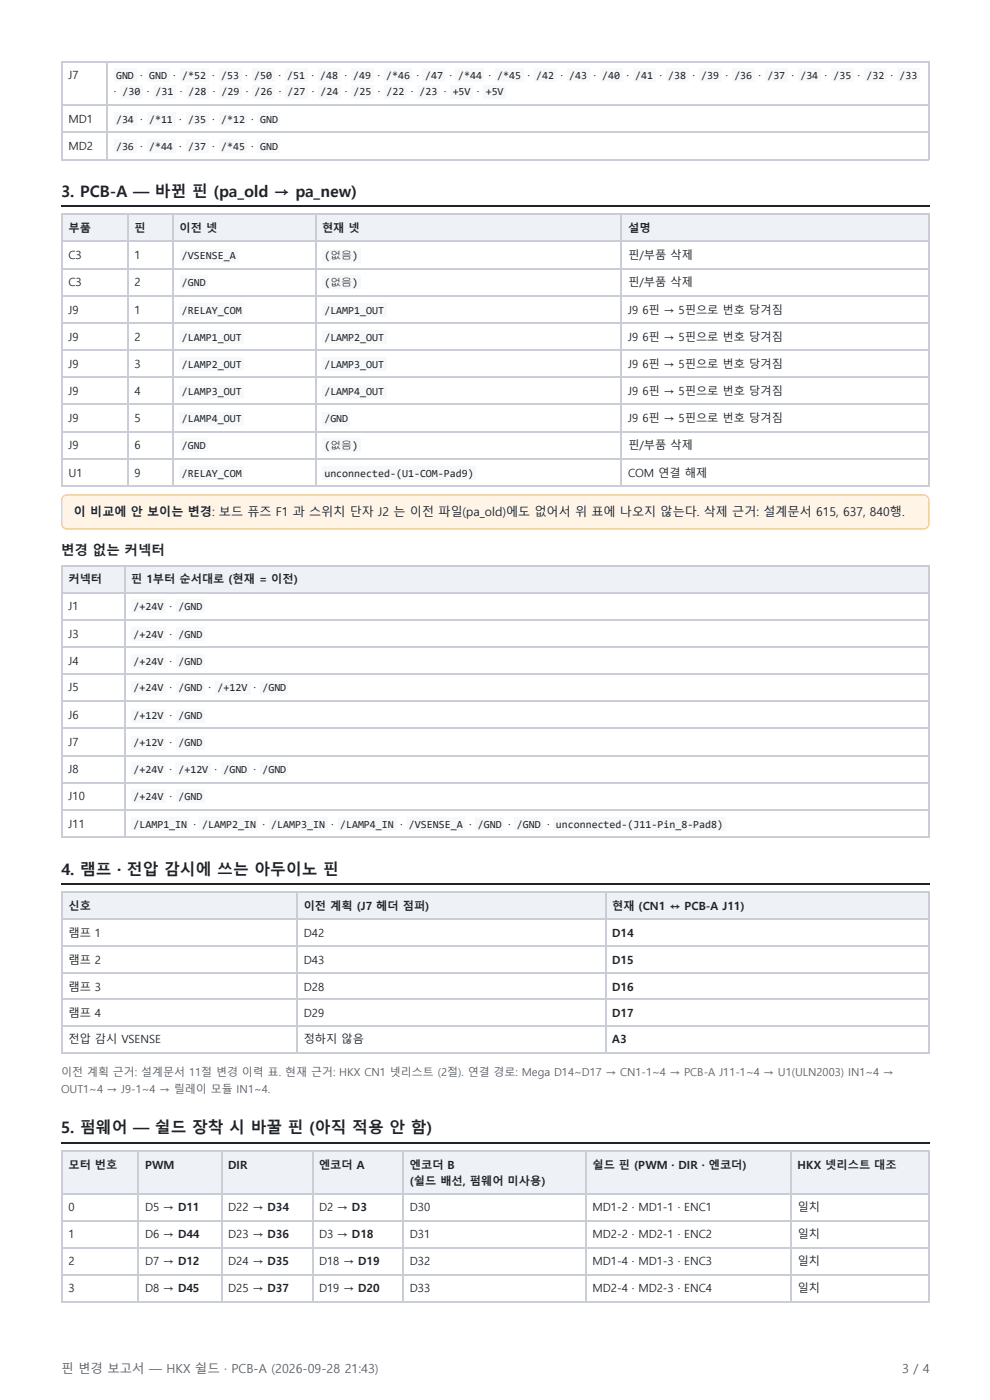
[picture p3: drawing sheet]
<svg xmlns="http://www.w3.org/2000/svg" width="210mm" height="297mm" viewBox="0 0 210 297" stroke-linecap="round" stroke-linejoin="round" font-family="sans-serif">
<path d="M13 13.1h184M13.1 13v21M22.7 13v21M13 22.3h184M13 28h184M13 33.9h184" fill="none" stroke="#c9ced6" stroke-width=".22"/>
<path d="M196.9 13v21" fill="none" stroke="#c9ced6" stroke-width=".21"/>
<path d="M13 43.7h184" fill="none" stroke="#1f2328" stroke-width=".22"/>
<g fill="#eef1f5">
<path d="M13.2 45.6h13.8v5.7h-13.8z"/>
<path d="M27 45.6h9.6v5.7h-9.6z"/>
<path d="M36.6 45.6h30.2v5.7h-30.2z"/>
<path d="M66.8 45.6h65v5.7h-65z"/>
<path d="M131.8 45.6h65.2v5.7h-65.2z"/>
</g>
<g fill="none" stroke="#c9ced6" stroke-width=".22">
<path d="M13 45.5h184M13 51.2h184M13 57.1h184M13.1 45.4v57.7M27.1 45.4v57.7M36.7 45.4v57.7M66.9 45.4v57.7M131.7 45.4v57.7M13 62.8h184M13 68.4h184M13 74.4h184M13 80h184"/>
<path d="M13 85.7h184M13 91.6h184M13 97.3h184M13 103h184"/>
</g>
<path d="M196.9 45.4v57.7" fill="none" stroke="#c9ced6" stroke-width=".21"/>
<path d="M13.4 105.3l.8-.3h181.6l.7 .2 .4 .8v5.1l-.3 .8-.8 .3h-181.6l-.7-.2-.4-.8v-5.1z" fill="#fff4e5"/>
<path d="M13.4 105.3l.8-.3h181.6l.7 .2 .4 .8v5.1l-.3 .8-.8 .3h-181.6l-.7-.2-.4-.8v-5.1z" fill="none" stroke="#e8b86a" stroke-width=".22"/>
<g fill="#eef1f5">
<path d="M13.2 120h13.1v5.7h-13.1z"/>
<path d="M26.3 120h170.7v5.7h-170.7z"/>
</g>
<g fill="none" stroke="#c9ced6" stroke-width=".22">
<path d="M13.1 120v57.8M26.4 120v57.8M13 120.1h184M13 125.8h184M13 131.5h184M13 137.2h184M13 143.1h184M13 148.8h184M13 154.5h184M13 160.4h184M13 166.1h184M13 171.8h184"/>
<path d="M13 177.7h184"/>
</g>
<path d="M196.9 120v57.8" fill="none" stroke="#c9ced6" stroke-width=".21"/>
<path d="M13 187.5h184" fill="none" stroke="#1f2328" stroke-width=".22"/>
<g fill="#eef1f5">
<path d="M13.2 189.4h49.7v5.7h-49.7z"/>
<path d="M62.9 189.4h65.4v5.7h-65.4z"/>
<path d="M128.3 189.4h68.7v5.7h-68.7z"/>
</g>
<path d="M13 189.3h184M13 195h184M13.1 189.2v34.3M63 189.2v34.3M128.4 189.2v34.3M13 200.6h184M13 206.3h184M13 212h184M13 217.7h184M13 223.4h184" fill="none" stroke="#c9ced6" stroke-width=".22"/>
<path d="M196.9 189.2v34.3" fill="none" stroke="#c9ced6" stroke-width=".21"/>
<path d="M13 242.5h184" fill="none" stroke="#1f2328" stroke-width=".22"/>
<g fill="#eef1f5">
<path d="M13.2 244.3h16.2v9h-16.2z"/>
<path d="M29.4 244.3h17.5v9h-17.5z"/>
<path d="M46.9 244.3h19.3v9h-19.3z"/>
<path d="M66.2 244.3h19.2v9h-19.2z"/>
<path d="M85.4 244.3h38.8v9h-38.8z"/>
<path d="M124.2 244.3h43.5v9h-43.5z"/>
<path d="M167.7 244.3h29.3v9h-29.3z"/>
</g>
<g fill="none" stroke="#c9ced6" stroke-width=".22">
<path d="M13 244.2h184M13 253.4h184M13 259.1h184M13.1 244.1v32.2M29.3 244.1v32.2M47 244.1v32.2M66.3 244.1v32.2M85.5 244.1v32.2M124.3 244.1v32.2M167.6 244.1v32.2M13 264.8h184M13 270.5h184"/>
<path d="M13 276.2h184"/>
</g>
<path d="M196.9 244.1v32.2" fill="none" stroke="#c9ced6" stroke-width=".21"/>
<g fill="#f6f8fa">
<path d="M24.1 14.5h4.8v2.8h-4.8z"/>
<path d="M31.1 14.5h4.8v2.8h-4.8z"/>
<path d="M38.1 14.5h6.2v2.8h-6.2z"/>
<path d="M46.5 14.5h4.8v2.8h-4.8z"/>
<path d="M53.5 14.5h4.8v2.8h-4.8z"/>
<path d="M60.5 14.5h4.8v2.8h-4.8z"/>
<path d="M67.5 14.5h4.8v2.8h-4.8z"/>
<path d="M74.5 14.5h4.8v2.8h-4.8z"/>
<path d="M81.5 14.5h5.9v2.8h-5.9z"/>
<path d="M89.6 14.5h4.8v2.8h-4.8z"/>
<path d="M96.6 14.5h6.1v2.8h-6.1z"/>
<path d="M104.9 14.5h6.1v2.8h-6.1z"/>
<path d="M113.2 14.5h4.8v2.8h-4.8z"/>
<path d="M120.2 14.5h4.8v2.8h-4.8z"/>
<path d="M127.2 14.5h4.8v2.8h-4.8z"/>
<path d="M134.2 14.5h4.8v2.8h-4.8z"/>
<path d="M141.2 14.5h4.8v2.8h-4.8z"/>
<path d="M148.2 14.5h4.8v2.8h-4.8z"/>
<path d="M155.2 14.5h4.8v2.8h-4.8z"/>
<path d="M162.2 14.5h4.9v2.8h-4.9z"/>
<path d="M169.2 14.5h4.9v2.8h-4.9z"/>
<path d="M176.2 14.5h4.9v2.8h-4.9z"/>
<path d="M183.2 14.5h4.9v2.8h-4.9z"/>
<path d="M190.3 14.5h4.8v2.8h-4.8z"/>
<path d="M25.4 18h4.9v2.8h-4.9z"/>
<path d="M32.4 18h4.9v2.8h-4.9z"/>
<path d="M39.4 18h4.9v2.8h-4.9z"/>
<path d="M46.5 18h4.8v2.8h-4.8z"/>
<path d="M53.5 18h4.8v2.8h-4.8z"/>
<path d="M60.5 18h4.8v2.8h-4.8z"/>
<path d="M67.5 18h4.8v2.8h-4.8z"/>
<path d="M74.5 18h4.8v2.8h-4.8z"/>
<path d="M81.5 18h4.8v2.8h-4.8z"/>
<path d="M88.5 18h4.8v2.8h-4.8z"/>
<path d="M95.5 18h4.8v2.8h-4.8z"/>
<path d="M102.5 18h4.8v2.8h-4.8z"/>
<path d="M24.1 23.9h4.8v2.9h-4.8z"/>
<path d="M31.1 23.9h6.2v2.9h-6.2z"/>
<path d="M39.4 23.9h4.9v2.9h-4.9z"/>
<path d="M46.5 23.9h5.9v2.9h-5.9z"/>
<path d="M54.6 23.9h4.8v2.9h-4.8z"/>
<path d="M24.1 29.6h4.8v2.8h-4.8z"/>
<path d="M31.1 29.6h6.2v2.8h-6.2z"/>
<path d="M39.4 29.6h4.9v2.8h-4.9z"/>
<path d="M46.5 29.6h5.9v2.8h-5.9z"/>
<path d="M54.6 29.6h4.8v2.8h-4.8z"/>
<path d="M38.1 52.8h12.3v2.8h-12.3z"/>
<path d="M68.3 52.8h8.1v2.8h-8.1z"/>
<path d="M38.1 58.5h5.9v2.8h-5.9z"/>
<path d="M68.3 58.5h8.1v2.8h-8.1z"/>
<path d="M38.1 64.4h13.6v2.8h-13.6z"/>
<path d="M68.3 64.4h13.6v2.8h-13.6z"/>
<path d="M38.1 70.1h13.6v2.8h-13.6z"/>
<path d="M68.3 70.1h13.6v2.8h-13.6z"/>
<path d="M38.1 75.8h13.6v2.8h-13.6z"/>
<path d="M68.3 75.8h13.6v2.8h-13.6z"/>
<path d="M38.1 81.7h13.6v2.8h-13.6z"/>
<path d="M68.3 81.7h13.6v2.8h-13.6z"/>
<path d="M38.1 87.4h13.6v2.8h-13.6z"/>
<path d="M68.3 87.4h5.9v2.8h-5.9z"/>
<path d="M38.1 93.1h5.9v2.8h-5.9z"/>
<path d="M68.3 93.1h8.1v2.8h-8.1z"/>
<path d="M38.1 99h13.6v2.8h-13.6z"/>
<path d="M68.3 99h32.7v2.8h-32.7z"/>
<path d="M27.8 127.2h7.3v2.9h-7.3z"/>
<path d="M37.3 127.2h6.1v2.9h-6.1z"/>
<path d="M27.8 133.1h7.3v2.9h-7.3z"/>
<path d="M37.3 133.1h6.1v2.9h-6.1z"/>
<path d="M27.8 138.8h7.3v2.9h-7.3z"/>
<path d="M37.3 138.8h6.1v2.9h-6.1z"/>
<path d="M27.8 144.5h7.3v2.9h-7.3z"/>
<path d="M37.3 144.5h6.1v2.9h-6.1z"/>
<path d="M45.6 144.5h7.4v2.9h-7.4z"/>
<path d="M55.2 144.5h5.9v2.9h-5.9z"/>
<path d="M27.8 150.4h7.3v2.9h-7.3z"/>
<path d="M37.3 150.4h6.1v2.9h-6.1z"/>
<path d="M27.8 156.1h7.3v2.9h-7.3z"/>
<path d="M37.3 156.1h6.1v2.9h-6.1z"/>
<path d="M27.8 161.8h7.3v2.8h-7.3z"/>
<path d="M37.3 161.8h7.4v2.8h-7.4z"/>
<path d="M46.9 161.8h6.1v2.8h-6.1z"/>
<path d="M55.2 161.8h5.9v2.8h-5.9z"/>
<path d="M27.8 167.5h7.3v2.8h-7.3z"/>
<path d="M37.3 167.5h6.1v2.8h-6.1z"/>
<path d="M27.8 173.4h12.3v2.8h-12.3z"/>
<path d="M42.3 173.4h12.5v2.8h-12.5z"/>
<path d="M57 173.4h12.4v2.8h-12.4z"/>
<path d="M71.6 173.4h12.5v2.8h-12.5z"/>
<path d="M86.3 173.4h12.2v2.8h-12.2z"/>
<path d="M100.7 173.4h6.2v2.8h-6.2z"/>
<path d="M109 173.4h6.2v2.8h-6.2z"/>
<path d="M117.4 173.4h36.5v2.8h-36.5z"/>
</g>
<g font-size="3.4" fill="#1f2328">
<text x="13" y="41.9">3. PCB-A — 바뀐 핀 (pa_old → pa_new)</text>
<text x="13" y="185.7">4. 램프 · 전압 감시에 쓰는 아두이노 핀</text>
<text x="13" y="240.4">5. 펌웨어 — 쉴드 장착 시 바꿀 핀 (아직 적용 안 함)</text>
</g>
<text font-size="2.9" fill="#1f2328" x="13" y="117.8">변경 없는 커넥터</text>
<text font-size="2.6" fill="#1f2328" x="15.7" y="109.5">이 비교에 안 보이는 변경: 보드 퓨즈 F1 과 스위치 단자 J2 는 이전 파일(pa_old)에도 없어서 위 표에 나오지 않는다. 삭제 근거: 설계문서 615, 637, 840행.</text>
<g font-size="2.6" fill="#57606a">
<text x="13" y="291.3">핀 변경 보고서 — HKX 쉴드 · PCB-A (2026-09-28 21:43)</text>
<text x="191.3" y="291.3">3 / 4</text>
</g>
<g font-size="2.4" fill="#1f2328">
<text x="14.5" y="16.7">J7</text>
<text x="29.7" y="16.7">·</text>
<text x="36.7" y="16.7">·</text>
<text x="45" y="16.7">·</text>
<text x="52" y="16.7">·</text>
<text x="59" y="16.7">·</text>
<text x="66" y="16.7">·</text>
<text x="73" y="16.7">·</text>
<text x="80" y="16.7">·</text>
<text x="88.3" y="16.7">·</text>
<text x="95.3" y="16.7">·</text>
<text x="103.6" y="16.7">·</text>
<text x="111.8" y="16.7">·</text>
<text x="118.8" y="16.7">·</text>
<text x="125.8" y="16.7">·</text>
<text x="132.8" y="16.7">·</text>
<text x="139.8" y="16.7">·</text>
<text x="146.8" y="16.7">·</text>
<text x="153.8" y="16.7">·</text>
<text x="160.8" y="16.7">·</text>
<text x="167.8" y="16.7">·</text>
<text x="174.8" y="16.7">·</text>
<text x="181.8" y="16.7">·</text>
<text x="188.8" y="16.7">·</text>
<text x="24.1" y="20.2">·</text>
<text x="31.1" y="20.2">·</text>
<text x="38.1" y="20.2">·</text>
<text x="45.1" y="20.2">·</text>
<text x="52.1" y="20.2">·</text>
<text x="59.1" y="20.2">·</text>
<text x="66.1" y="20.2">·</text>
<text x="73.1" y="20.2">·</text>
<text x="80.1" y="20.2">·</text>
<text x="87.1" y="20.2">·</text>
<text x="94.1" y="20.2">·</text>
<text x="101.1" y="20.2">·</text>
<text x="14.5" y="26.1">MD1</text>
<text x="29.7" y="26.1">·</text>
<text x="38" y="26.1">·</text>
<text x="45" y="26.1">·</text>
<text x="53.3" y="26.1">·</text>
<text x="14.5" y="31.8">MD2</text>
<text x="29.7" y="31.8">·</text>
<text x="38" y="31.8">·</text>
<text x="45" y="31.8">·</text>
<text x="53.3" y="31.8">·</text>
<text x="14.5" y="49.3">부품</text>
<text x="28.5" y="49.3">핀</text>
<text x="38.1" y="49.3">이전 넷</text>
<text x="68.3" y="49.3">현재 넷</text>
<text x="133.2" y="49.3">설명</text>
<text x="14.5" y="55">C3</text>
<text x="28.5" y="55">1</text>
<text x="133.2" y="55">핀/부품 삭제</text>
<text x="14.5" y="60.7">C3</text>
<text x="28.5" y="60.7">2</text>
<text x="133.2" y="60.7">핀/부품 삭제</text>
<text x="14.5" y="66.6">J9</text>
<text x="28.5" y="66.6">1</text>
<text x="133.2" y="66.6">J9</text>
<text x="136.2" y="66.6">6핀 → 5핀으로 번호 당겨짐</text>
<text x="14.5" y="72.3">J9</text>
<text x="14.5" y="78">J9</text>
<text x="28.5" y="72.3">2</text>
<text x="28.5" y="78">3</text>
<text x="133.2" y="72.3">J9</text>
<text x="133.2" y="78">J9</text>
<text x="136.2" y="72.3">6핀 → 5핀으로 번호 당겨짐</text>
<text x="136.2" y="78">6핀 → 5핀으로 번호 당겨짐</text>
<text x="14.5" y="83.9">J9</text>
<text x="28.5" y="83.9">4</text>
<text x="133.2" y="83.9">J9</text>
<text x="136.2" y="83.9">6핀 → 5핀으로 번호 당겨짐</text>
<text x="14.5" y="89.6">J9</text>
<text x="28.5" y="89.6">5</text>
<text x="133.2" y="89.6">J9</text>
<text x="136.2" y="89.6">6핀 → 5핀으로 번호 당겨짐</text>
<text x="14.5" y="95.3">J9</text>
<text x="28.5" y="95.3">6</text>
<text x="133.2" y="95.3">핀/부품 삭제</text>
<text x="14.5" y="101.2">U1</text>
<text x="28.5" y="101.2">9</text>
<text x="133.2" y="101.2">COM 연결 해제</text>
<text x="14.5" y="123.7">커넥터</text>
<text x="27.8" y="123.7">핀 1부터 순서대로 (현재 = 이전)</text>
<text x="14.5" y="129.4">J1</text>
<text x="36" y="129.4">·</text>
<text x="14.5" y="135.3">J3</text>
<text x="36" y="135.3">·</text>
<text x="14.5" y="141">J4</text>
<text x="36" y="141">·</text>
<text x="14.5" y="146.7">J5</text>
<text x="36" y="146.7">·</text>
<text x="44.2" y="146.7">·</text>
<text x="53.8" y="146.7">·</text>
<text x="14.5" y="152.6">J6</text>
<text x="36" y="152.6">·</text>
<text x="14.5" y="158.3">J7</text>
<text x="36" y="158.3">·</text>
<text x="14.5" y="164">J8</text>
<text x="36" y="164">·</text>
<text x="45.5" y="164">·</text>
<text x="53.8" y="164">·</text>
<text x="14.5" y="169.7">J10</text>
<text x="36" y="169.7">·</text>
<text x="14.5" y="175.6">J11</text>
<text x="41" y="175.6">·</text>
<text x="55.6" y="175.6">·</text>
<text x="70.2" y="175.6">·</text>
<text x="84.8" y="175.6">·</text>
<text x="99.4" y="175.6">·</text>
<text x="107.7" y="175.6">·</text>
<text x="116" y="175.6">·</text>
<text x="14.5" y="193.1">신호</text>
<text x="64.4" y="193.1">이전 계획 (J7 헤더 점퍼)</text>
<text x="129.8" y="193.1">현재 (CN1 ↔ PCB-A J11)</text>
<text x="14.5" y="198.8">램프 1</text>
<text x="64.4" y="198.8">D42</text>
<text x="129.8" y="198.8">D14</text>
<text x="14.5" y="204.5">램프 2</text>
<text x="64.4" y="204.5">D43</text>
<text x="129.8" y="204.5">D15</text>
<text x="14.5" y="210.2">램프 3</text>
<text x="14.5" y="215.9">램프 4</text>
<text x="64.4" y="210.2">D28</text>
<text x="64.4" y="215.9">D29</text>
<text x="129.8" y="210.2">D16</text>
<text x="129.8" y="215.9">D17</text>
<text x="14.5" y="221.3">전압 감시 VSENSE</text>
<text x="64.4" y="221.3">정하지 않음</text>
<text x="129.8" y="221.3">A3</text>
<text x="14.5" y="248">모터 번호</text>
<text x="30.8" y="248">PWM</text>
<text x="48.4" y="248">DIR</text>
<text x="67.6" y="248">엔코더 A</text>
<text x="86.9" y="248">엔코더 B</text>
<text x="86.9" y="251.3">(쉴드 배선, 펌웨어 미사용)</text>
<text x="125.6" y="248">쉴드 핀 (PWM · DIR · 엔코더)</text>
<text x="169.1" y="248">HKX 넷리스트 대조</text>
<text x="14.5" y="257">0</text>
<text x="30.8" y="257">D5 → D11</text>
<text x="48.4" y="257">D22 → D34</text>
<text x="67.6" y="257">D2 → D3</text>
<text x="86.9" y="257">D30</text>
<text x="125.6" y="257">MD1-2 · MD1-1 · ENC1</text>
<text x="169.1" y="257">일치</text>
<text x="14.5" y="262.7">1</text>
<text x="30.8" y="262.7">D6 → D44</text>
<text x="48.4" y="262.7">D23 → D36</text>
<text x="67.6" y="262.7">D3 → D18</text>
<text x="86.9" y="262.7">D31</text>
<text x="125.6" y="262.7">MD2-2 · MD2-1 · ENC2</text>
<text x="169.1" y="262.7">일치</text>
<text x="14.5" y="268.4">2</text>
<text x="30.8" y="268.4">D7 → D12</text>
<text x="48.4" y="268.4">D24 → D35</text>
<text x="67.6" y="268.4">D18 → D19</text>
<text x="86.9" y="268.4">D32</text>
<text x="125.6" y="268.4">MD1-4 · MD1-3 · ENC3</text>
<text x="169.1" y="268.4">일치</text>
<text x="14.5" y="274.1">3</text>
<text x="30.8" y="274.1">D8 → D45</text>
<text x="48.4" y="274.1">D25 → D37</text>
<text x="67.6" y="274.1">D19 → D20</text>
<text x="86.9" y="274.1">D33</text>
<text x="125.6" y="274.1">MD2-4 · MD2-3 · ENC4</text>
<text x="169.1" y="274.1">일치</text>
</g>
<g font-size="2.3" fill="#1f2328">
<text x="24.6" y="16.7">GND</text>
<text x="31.6" y="16.7">GND</text>
<text x="38.6" y="16.7">/*52</text>
<text x="46.9" y="16.7">/53</text>
<text x="53.9" y="16.7">/50</text>
<text x="60.9" y="16.7">/51</text>
<text x="67.9" y="16.7">/48</text>
<text x="74.9" y="16.7">/49</text>
<text x="81.9" y="16.7">/*46</text>
<text x="90.1" y="16.7">/47</text>
<text x="97.1" y="16.7">/*44</text>
<text x="105.4" y="16.7">/*45</text>
<text x="113.7" y="16.7">/42</text>
<text x="120.7" y="16.7">/43</text>
<text x="127.7" y="16.7">/40</text>
<text x="134.7" y="16.7">/41</text>
<text x="141.7" y="16.7">/38</text>
<text x="148.7" y="16.7">/39</text>
<text x="155.7" y="16.7">/36</text>
<text x="162.7" y="16.7">/37</text>
<text x="169.7" y="16.7">/34</text>
<text x="176.7" y="16.7">/35</text>
<text x="183.7" y="16.7">/32</text>
<text x="190.7" y="16.7">/33</text>
<text x="26" y="20.2">/30</text>
<text x="33" y="20.2">/31</text>
<text x="40" y="20.2">/28</text>
<text x="47" y="20.2">/29</text>
<text x="54" y="20.2">/26</text>
<text x="61" y="20.2">/27</text>
<text x="68" y="20.2">/24</text>
<text x="75" y="20.2">/25</text>
<text x="82" y="20.2">/22</text>
<text x="89" y="20.2">/23</text>
<text x="96" y="20.2">+5V</text>
<text x="103" y="20.2">+5V</text>
<text x="24.6" y="26.1">/34</text>
<text x="31.6" y="26.1">/*11</text>
<text x="39.9" y="26.1">/35</text>
<text x="46.9" y="26.1">/*12</text>
<text x="55.1" y="26.1">GND</text>
<text x="24.6" y="31.8">/36</text>
<text x="31.6" y="31.8">/*44</text>
<text x="39.9" y="31.8">/37</text>
<text x="46.9" y="31.8">/*45</text>
<text x="55.1" y="31.8">GND</text>
<text x="38.6" y="55">/VSENSE_A</text>
<text x="68.8" y="55">(없음)</text>
<text x="38.6" y="60.7">/GND</text>
<text x="68.8" y="60.7">(없음)</text>
<text x="38.6" y="66.6">/RELAY_COM</text>
<text x="68.8" y="66.6">/LAMP1_OUT</text>
<text x="38.6" y="72.3">/LAMP1_OUT</text>
<text x="38.6" y="78">/LAMP2_OUT</text>
<text x="68.8" y="72.3">/LAMP2_OUT</text>
<text x="68.8" y="78">/LAMP3_OUT</text>
<text x="38.6" y="83.9">/LAMP3_OUT</text>
<text x="68.8" y="83.9">/LAMP4_OUT</text>
<text x="38.6" y="89.6">/LAMP4_OUT</text>
<text x="68.8" y="89.6">/GND</text>
<text x="38.6" y="95.3">/GND</text>
<text x="68.8" y="95.3">(없음)</text>
<text x="38.6" y="101.2">/RELAY_COM</text>
<text x="68.8" y="101.2">unconnected-(U1-COM-Pad9)</text>
<text x="28.3" y="129.4">/+24V</text>
<text x="37.8" y="129.4">/GND</text>
<text x="28.3" y="135.3">/+24V</text>
<text x="37.8" y="135.3">/GND</text>
<text x="28.3" y="141">/+24V</text>
<text x="37.8" y="141">/GND</text>
<text x="28.3" y="146.7">/+24V</text>
<text x="37.8" y="146.7">/GND</text>
<text x="46.1" y="146.7">/+12V</text>
<text x="55.6" y="146.7">/GND</text>
<text x="28.3" y="152.6">/+12V</text>
<text x="37.8" y="152.6">/GND</text>
<text x="28.3" y="158.3">/+12V</text>
<text x="37.8" y="158.3">/GND</text>
<text x="28.3" y="164">/+24V</text>
<text x="37.8" y="164">/+12V</text>
<text x="47.4" y="164">/GND</text>
<text x="55.6" y="164">/GND</text>
<text x="28.3" y="169.7">/+24V</text>
<text x="37.8" y="169.7">/GND</text>
<text x="28.3" y="175.6">/LAMP1_IN</text>
<text x="42.9" y="175.6">/LAMP2_IN</text>
<text x="57.5" y="175.6">/LAMP3_IN</text>
<text x="72.1" y="175.6">/LAMP4_IN</text>
<text x="86.7" y="175.6">/VSENSE_A</text>
<text x="101.3" y="175.6">/GND</text>
<text x="109.6" y="175.6">/GND</text>
<text x="117.8" y="175.6">unconnected-(J11-Pin_8-Pad8)</text>
</g>
<g font-size="2.3" fill="#57606a">
<text x="13" y="228.3">이전 계획 근거: 설계문서 11절 변경 이력 표. 현재 근거: HKX CN1 넷리스트 (2절). 연결 경로: Mega D14~D17 → CN1-1~4 → PCB-A J11-1~4 → U1(ULN2003) IN1~4 →</text>
<text x="13" y="231.8">OUT1~4 → J9-1~4 → 릴레이 모듈 IN1~4.</text>
</g>
</svg>
